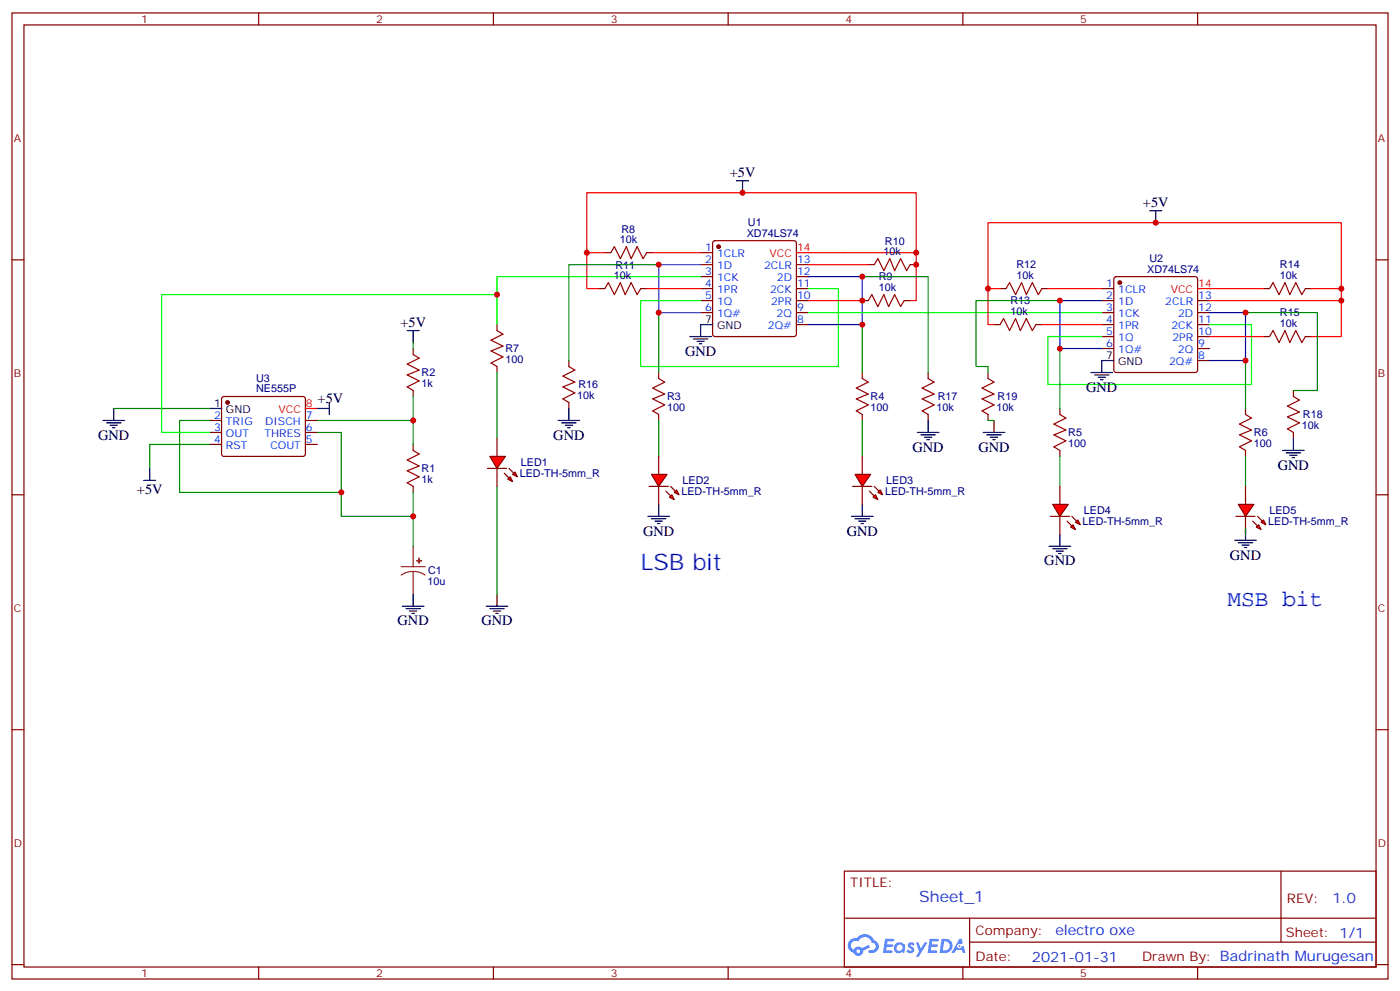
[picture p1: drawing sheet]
<svg xmlns="http://www.w3.org/2000/svg" width="412mm" height="292mm" viewBox="0 0 412 292" stroke-linecap="round" stroke-linejoin="round" font-family="sans-serif">
<g fill="none" stroke="#870000" stroke-width=".35">
<path d="M3.5 3.8h405.4v284.3h-405.4zM7.1 7.3h398.2v277.3h-398.2zM76.2 3.8v3.5M145.3 3.8v3.5M214.5 3.8v3.5M283.6 3.8v3.5M352.8 3.8v3.5M3.5 76.5h3.6M405.3 76.5h3.6M3.5 145.6h3.6M405.3 145.6h3.6M3.5 214.8h3.6"/>
<path d="M405.3 214.8h3.6M248.7 256.4h156.6v28.2h-156.6zM377.3 256.4v20.9M248.7 270.2h156.5M285.6 277.3h119.6M285.6 270.2v14.2M3.5 283.9h3.6M76.2 284.6v3.5M145.3 284.6v3.5M214.5 284.6v3.5M283.6 284.6v3.5M352.8 284.6v3.5"/>
<path d="M405.3 283.9h3.6"/>
</g>
<g fill="#5487ff">
<path d="M267.7 277.6a1.22 1.22 0 0 1 1.7 .2l-.4 .6a.47 .47 0 0 0-.3-.4 .47 .47 0 0 0-.5 .2l.1 .2a1.14 1.14 0 0 1 .8 1.8 1.14 1.14 0 0 1-1.9 0l-.2-.2 .5-.6 .7 .5a.29 .29 0 0 0 .3-.3 .29 .29 0 0 0-.2-.3 1.04 1.04 0 0 1-.6-1.7z"/>
<path d="M260.7 276.3h2.4l.3 .2-.2 .5-1.8 .1-.1 .8h1.5l.3 .4-.3 .4h-1.6l-.2 1.1h1.7l.2 .3-.2 .3-2.6 .1z"/>
<path d="M273.8 276.3h2.4l.3 .2-.1 .5-1.8 .1-.2 .8h1.6l.3 .4-.4 .4h-1.6l-.1 1.1h1.7l.2 .3-.2 .3-2.6 .1z"/>
<path d="M282.6 276.3h.7l.3 1.3-.6 .3a.69 .69 0 0 0-1 .3 .69 .69 0 0 0 .4 .9 .69 .69 0 0 0 .9-.6l.5-.2 .6 2.2h-.8l-.2-.9h-1.8l-.5 .9h-.8z"/>
<path d="M269.8 277.4h.8l.6 1.8 1.1-1.8h.9l-2.6 4.2h-.8l.9-1.5z"/>
<path d="M277.4 276.3l-.6 4.2h1.3a2.11 2.11 0 0 0 2.5-2.1 2.11 2.11 0 0 0-2.5-2.1zM278.1 277.1a1.39 1.39 0 0 1 1.7 1.4 1.39 1.39 0 0 1-1.8 1.3h-.3z"/>
<path d="M263.7 277.9a1.54 1.54 0 0 0-.1 2.2 1.54 1.54 0 0 0 2.2 .1l.6 .3 .3-2.3-.2-.3h-.4a1.49 1.49 0 0 0-2.4 0zM264 278.9a.94 .94 0 0 1 1.8 0 .94 .94 0 0 1-1.8 0z"/>
<path d="M250.4 276.7a2.18 2.18 0 0 0 1.1 3.7 1.44 1.44 0 0 0 1.6 .9 1.44 1.44 0 0 0 1.2-1.4l2-1.1-.5-.7-1.9 1a1.47 1.47 0 0 0-2.4 .4 1.39 1.39 0 0 1-.7-1.9 1.39 1.39 0 0 1 2-.5 2.12 2.12 0 0 1 2.2-1.3 2.12 2.12 0 0 1 1.9 1.7 1.14 1.14 0 0 1 1.1 1.4 1.14 1.14 0 0 1-1.7 .7 .43 .43 0 0 0-.5 .4 .43 .43 0 0 0 .4 .5 1.98 1.98 0 0 0 2.5-1.2 1.98 1.98 0 0 0-1.2-2.6 3.1 3.1 0 0 0-5.3-.6l-.9 .1zM252.3 280a.55 .55 0 0 1 1.1 0 .55 .55 0 0 1-1.1 0z"/>
<circle cx="282.6" cy="278.4" r=".26"/>
</g>
<g fill="none" stroke="#870000" stroke-width=".35">
<path d="M206.4 74.4h3.5M206.4 77.9h3.5M210.1 71l.5-.2h23.3l.5 .2 .2 .5v26.9l-.2 .5-.5 .2h-23.3l-.5-.3-.2-.4v-26.9zM234.6 77.9h3.5M146.4 95.5v1.8M206.4 81.4h3.5M206.4 84.9h3.5M206.4 88.5h3.5M206.4 92h3.5M234.6 81.4h3.5M234.6 84.9h3.5M234.6 88.5h3.5"/>
<path d="M234.6 92h3.5M234.6 95.5h3.5M324.6 84.9h3.5M324.6 88.5h3.5M324.6 92h3.5M324.6 95.5h3.5M324.6 99.1h3.5M328.3 81.6l.5-.2h23.3l.5 .2 .2 .5v26.8l-.3 .5-.4 .2h-23.3l-.5-.2-.2-.5v-26.8zM352.8 88.5h3.5M352.8 92h3.5M352.8 95.5h3.5M352.8 99.1h3.5"/>
<path d="M65.5 116.9l.5-.2h23.3l.5 .2 .2 .5-.1 16.5-.6 .4h-23.6l-.4-.7v-16.2zM121.7 102.6v1.8M121.7 114.9v1.8M146.4 107.9v1.7M194 109.6v1.8M254 109.6v1.8M324.6 102.6h3.5M352.8 102.6h3.5M352.8 106.1h3.5M61.7 123.8h3.6M61.7 127.3h3.6M61.7 130.8h3.6"/>
<path d="M90 123.8h3.5M90 127.3h3.5M90 130.8h3.5M121.7 130.8v1.8M194 122v1.8M254 122v1.8M312.2 120.2v1.8M312.2 132.6v1.7M366.9 120.2v1.8M366.9 132.6v1.7M121.7 143.2v1.7"/>
</g>
<g fill="#870000" stroke="#870000" stroke-width=".35">
<circle cx="211.7" cy="72.6" r=".53"/>
<circle cx="329.8" cy="83.2" r=".53"/>
<circle cx="67" cy="118.5" r=".53"/>
</g>
<g fill="none" stroke="#000" stroke-width=".35">
<path d="M217 53.2h3.5M218.7 53.2v3.5M338.7 62h3.5M340.4 62v3.5M119.9 97.3h3.6M121.7 97.3v3.5M203.2 99.1h6.3M204.3 99.8h4.2M209.9 95.5h-3.5v3.6M97 118.5v3.5M205.3 100.5h2.1M206 101.2h.7"/>
<path d="M321.4 109.6h6.3M322.4 110.3h4.3M323.5 111.1h2.1M324.2 111.8h.7M328.1 106.1h-3.5v3.5M30.3 123.8h6.4M31.4 124.5h4.2M32.5 125.2h2.1M33.2 125.9h.7M33.5 120.2v3.6M44.1 137.9v3.5M61.7 120.2h3.6"/>
<path d="M93.5 120.2h3.5M42.3 141.4h3.6M190.9 152h6.3M191.9 152.7h4.2M193 153.4h2.1M193.7 154.1h.7M194 148.4v3.6M250.8 152h6.4M251.9 152.7h4.2M252.9 153.4h2.2M253.6 154.1h.8M254 148.4v3.6"/>
<path d="M312.2 157.3v3.5M363.7 159h6.4M364.8 159.7h4.2M366.9 155.5v3.5M118.5 178.4h6.4M119.6 179.1h4.2M120.6 179.8h2.2M121.7 174.9v3.5M143.2 178.4h6.4M144.3 179.1h4.2M145.3 179.8h2.2M146.4 174.9v3.5"/>
<path d="M309 160.8h6.4M310.1 161.5h4.2M311.1 162.2h2.2M311.9 162.9h.7M365.8 160.4h2.1M366.5 161.1h.7M121.4 180.6h.7M146 180.6h.8"/>
</g>
<path d="M234.6 74.4h3.5M352.8 84.9h3.5M356.3 88.5h38.8M90 120.2h3.5" fill="none" stroke="#f00" stroke-width=".35"/>
<g fill="none" stroke="#008700" stroke-width=".35">
<path d="M194 92v17.6M254 95.5v14.1M121.7 100.8v1.8M121.7 116.7v14.1M146.4 109.6v19.4M312.2 102.6v17.6M366.9 106.1v14.1M33.5 120.2h28.2M61.7 130.8h-17.6v7.1M61.7 123.8h-8.8v21.1h47.6v-17.6h-7M93.5 123.8h28.2M194 123.8v10.5"/>
<path d="M254 123.8v10.5M312.2 134.3v8.9M366.9 134.3v8.9M100.5 144.9v7.1h21.2v-7.1M121.7 152v8.8M146.4 143.2v31.7"/>
</g>
<path d="M146.4 97.3l1.8 1.1-3.6 1.7 3.6 1.8-3.6 1.4 3.6 1.8-3.6 1.7 1.8 1.1M121.7 104.4l1.8 1-3.6 1.8 3.6 1.7-3.6 1.4 3.6 1.8-3.6 1.8 1.8 1M194 111.4l1.8 1.1-3.5 1.7 3.5 1.8-3.5 1.4 3.5 1.8-3.5 1.7 1.7 1.1M254 111.4l1.8 1.1-3.6 1.7 3.6 1.8-3.6 1.4 3.6 1.8-3.6 1.7 1.8 1.1M121.7 132.6l1.8 1-3.6 1.8 3.6 1.8-3.6 1.4 3.6 1.7-3.6 1.8 1.8 1.1M312.2 122l1.8 1-3.6 1.8 3.6 1.8-3.6 1.4 3.6 1.8-3.6 1.7 1.8 1.1M366.9 122l1.8 1-3.6 1.8 3.6 1.8-3.6 1.4 3.6 1.8-3.6 1.7 1.8 1.1" fill="none" stroke="#a10000" stroke-width=".35"/>
<path d="M206.4 77.9h-12.4v14.1h12.4" fill="none" stroke="#03f" stroke-width=".35"/>
<path d="M146.4 86.7h-98.8v40.6h14.1M206.4 81.4h-60v14.1M238.1 84.9h8.8v23h-58.2v-19.4h17.7M356.3 95.5h12.4v17.7h-60v-14.1h15.9" fill="none" stroke="#0f0" stroke-width=".35"/>
<path d="M238.1 81.4h15.9v14.1h-15.9M324.6 88.5h-12.4v14.1h12.4M356.3 92h10.6v14.1h-10.6" fill="none" stroke="#00f" stroke-width=".35"/>
<path d="M238.1 92h86.5" fill="none" stroke="#0f3" stroke-width=".35"/>
<path d="M118.2 166.8h7M121.7 168.2l-1.8 .2-1.7 .9M121.7 168.2l1.9 .2 1.6 .9M121.7 160.8v6M121.7 168.2v6.7" fill="none" stroke="#8c2424" stroke-width=".35"/>
<g fill="#8c2424" stroke="#8c2424" stroke-width=".35">
<path d="M122.8 165l1.4 .1z"/>
<path d="M123.4 164.3l.1 1.4z"/>
</g>
<g fill="#f00" stroke="#870000" stroke-width=".35">
<path d="M144.3 134.3h4.6l-2.5 3.6z"/>
<path d="M143.6 137.9h5.6z"/>
</g>
<g fill="#870000" stroke="#870000" stroke-width=".35">
<path d="M149.9 137.9l1.4 1.4z"/>
<path d="M148.5 139.3l1.4 1.4z"/>
</g>
<g fill="#f00" stroke="#870000" stroke-width=".35">
<path d="M151 139.6l.7-.7 .7 1.4z"/>
<path d="M149.6 141l.7-.7 .7 1.4z"/>
</g>
<path d="M146.4 129v5.3M146.4 137.9v5.3" fill="none" stroke="#870000" stroke-width=".35"/>
<g fill="#f00" stroke="#870000" stroke-width=".35">
<path d="M191.9 139.6h4.6l-2.5 3.6z"/>
<path d="M191.2 143.2h5.6z"/>
</g>
<g fill="#870000" stroke="#870000" stroke-width=".35">
<path d="M197.6 143.2l1.4 1.4z"/>
<path d="M196.1 144.6l1.5 1.4z"/>
</g>
<g fill="#f00" stroke="#870000" stroke-width=".35">
<path d="M199.3 144.2l.7 1.4-1.4-.7z"/>
<path d="M197.2 146.3l.7-.7 .7 1.4z"/>
</g>
<path d="M194 134.3v5.3M194 143.2v5.2" fill="none" stroke="#870000" stroke-width=".35"/>
<g fill="#f00" stroke="#870000" stroke-width=".35">
<path d="M251.9 139.6h4.6l-2.5 3.6z"/>
<path d="M251.2 143.2h5.6z"/>
</g>
<g fill="#870000" stroke="#870000" stroke-width=".35">
<path d="M257.5 143.2l1.4 1.4z"/>
<path d="M256.1 144.6l1.4 1.4z"/>
</g>
<g fill="#f00" stroke="#870000" stroke-width=".35">
<path d="M259.3 144.2l.7 1.4-1.4-.7z"/>
<path d="M257.2 146.3l.7-.7 .7 1.4z"/>
</g>
<path d="M254 134.3v5.3M254 143.2v5.2" fill="none" stroke="#870000" stroke-width=".35"/>
<g fill="#f00" stroke="#870000" stroke-width=".35">
<path d="M310.1 148.4h4.6l-2.5 3.6z"/>
<path d="M309.4 152h5.6z"/>
</g>
<g fill="#870000" stroke="#870000" stroke-width=".35">
<path d="M315.7 152l1.4 1.4z"/>
<path d="M314.3 153.4l1.4 1.4z"/>
</g>
<g fill="#f00" stroke="#870000" stroke-width=".35">
<path d="M316.8 153.7l.7-.7 .7 1.4z"/>
<path d="M316.1 154.4l.7 1.5-1.4-.7z"/>
</g>
<path d="M312.2 143.2v5.2M312.2 152v5.3" fill="none" stroke="#870000" stroke-width=".35"/>
<g fill="#f00" stroke="#870000" stroke-width=".35">
<path d="M364.8 148.4h4.6l-2.5 3.6z"/>
<path d="M364.1 152h5.6z"/>
</g>
<g fill="#870000" stroke="#870000" stroke-width=".35">
<path d="M370.4 152l1.4 1.4z"/>
<path d="M369 153.4l1.4 1.4z"/>
</g>
<g fill="#f00" stroke="#870000" stroke-width=".35">
<path d="M371.5 153.7l.7-.7 .7 1.4z"/>
<path d="M370.1 155.2l.7-.8 .7 1.5z"/>
</g>
<g fill="none" stroke="#870000" stroke-width=".35">
<path d="M178.2 74.4h1.7M190.5 74.4h1.8M255.8 77.9h1.7M268.1 77.9h1.8M176.4 84.9h1.8M188.7 84.9h1.8M254 88.5h1.8M266.3 88.5h1.8M292.8 95.5h1.8M294.6 84.9h1.7M305.2 95.5h1.7M306.9 84.9h1.8"/>
<path d="M372.2 84.9h1.7M372.2 99.1h1.7M384.5 84.9h1.8M384.5 99.1h1.8M167.6 106.1v1.8M167.6 118.5v1.7M273.4 109.6v1.8M291 109.6v1.8M381 114.9v1.8M273.4 122v1.8M291 122v1.8M381 127.3v1.7"/>
<path d="M366.9 143.2v5.2M366.9 152v5.3"/>
</g>
<path d="M194 77.9h-26.4v28.2M254 81.4h19.4v28.2M312.2 88.5h-24.7v19.4h3.5v1.7M366.9 92h21.2v22.9h-7.1M291 123.8h1.8M366.9 155.5v1.8" fill="none" stroke="#008700" stroke-width=".35"/>
<path d="M179.9 74.4l1.1-1.8 1.7 3.5 1.8-3.5 1.4 3.5 1.8-3.5 1.7 3.5 1.1-1.7M257.5 77.9l1.1-1.8 1.7 3.6 1.8-3.6 1.4 3.6 1.8-3.6 1.8 3.6 1-1.8M178.2 84.9l1-1.7 1.8 3.5 1.7-3.5 1.4 3.5 1.8-3.5 1.8 3.5 1-1.8M255.8 88.5l1-1.8 1.8 3.5 1.7-3.5 1.5 3.5 1.7-3.5 1.8 3.5 1-1.7M294.6 95.5l1-1.7 1.8 3.5 1.8-3.5 1.4 3.5 1.7-3.5 1.8 3.5 1.1-1.8M296.3 84.9l1.1-1.7 1.8 3.5 1.7-3.5 1.4 3.5 1.8-3.5 1.8 3.5 1-1.8M373.9 84.9l1.1-1.7 1.8 3.5 1.7-3.5 1.4 3.5 1.8-3.5 1.8 3.5 1-1.8M373.9 99.1l1.1-1.8 1.8 3.5 1.7-3.5 1.4 3.5 1.8-3.5 1.8 3.5 1-1.7M167.6 107.9l1.7 1-3.5 1.8 3.5 1.8-3.5 1.4 3.5 1.7-3.5 1.8 1.8 1.1M273.4 111.4l1.8 1.1-3.6 1.7 3.6 1.8-3.6 1.4 3.6 1.8-3.6 1.7 1.8 1.1M291 111.4l1.8 1.1-3.5 1.7 3.5 1.8-3.5 1.4 3.5 1.8-3.5 1.7 1.7 1.1M381 116.7l1.8 1.1-3.6 1.7 3.6 1.8-3.6 1.4 3.6 1.8-3.6 1.7 1.8 1.1" fill="none" stroke="#a10000" stroke-width=".35"/>
<g fill="none" stroke="#f00" stroke-width=".35">
<path d="M172.9 74.4v-17.7h97v31.8h-1.8M178.2 74.4h-5.3v10.5h3.5M192.3 74.4h14.1M238.1 74.4h31.8M238.1 77.9h17.7M190.5 84.9h15.9M238.1 88.5h15.9M291 84.9v-19.4h104.1v33.6h-8.8M294.6 84.9h-3.6v10.6h1.8M306.9 95.5h17.7M308.7 84.9h15.9M356.3 84.9h15.9"/>
<path d="M356.3 99.1h15.9M386.3 84.9h8.8"/>
</g>
<g fill="none" stroke="#000" stroke-width=".35">
<path d="M164.4 123.8h6.3M165.5 124.5h4.2M166.5 125.2h2.1M167.2 125.9h.7M167.6 120.2v3.6M270.2 127.3h6.4M271.3 128h4.2M272.3 128.7h2.2M273 129.4h.8M273.4 123.8v3.5M289.6 127.3h6.4M290.7 128h4.2"/>
<path d="M291.7 128.7h2.2M292.5 129.4h.7M292.8 123.8v3.5M377.8 132.6h6.4M378.9 133.3h4.2M379.9 134h2.2M380.6 134.7h.8M381 129v3.6"/>
</g>
<g fill="#c00">
<circle cx="172.9" cy="74.4" r=".88"/>
<circle cx="218.7" cy="56.7" r=".88"/>
<circle cx="194" cy="92" r=".88"/>
<circle cx="254" cy="95.5" r=".88"/>
<circle cx="291" cy="84.9" r=".88"/>
<circle cx="340.4" cy="65.5" r=".88"/>
<circle cx="312.2" cy="102.6" r=".88"/>
<circle cx="366.9" cy="106.1" r=".88"/>
<circle cx="121.7" cy="123.8" r=".88"/>
<circle cx="100.5" cy="144.9" r=".88"/>
<circle cx="121.7" cy="152" r=".88"/>
<circle cx="146.4" cy="86.7" r=".88"/>
<circle cx="269.9" cy="74.4" r=".88"/>
<circle cx="395.1" cy="84.9" r=".88"/>
<circle cx="269.9" cy="77.9" r=".88"/>
<circle cx="254" cy="88.5" r=".88"/>
<circle cx="194" cy="77.9" r=".88"/>
<circle cx="254" cy="81.4" r=".88"/>
<circle cx="312.2" cy="88.5" r=".88"/>
<circle cx="395.1" cy="88.5" r=".88"/>
<circle cx="366.9" cy="92" r=".88"/>
</g>
<g font-size="6.7" fill="#00f">
<text x="188.7" y="167.9">LSB bit</text>
<text x="361.6" y="178.4">MSB bit</text>
</g>
<text font-size="4.6" fill="#00f" x="270.8" y="265.4">Sheet_1</text>
<g font-size="4.2">
<text x="215" y="52">+5V</text>
<text x="336.7" y="60.8">+5V</text>
<text x="117.9" y="96.1">+5V</text>
<text x="201.8" y="104.7">GND</text>
<text x="93.6" y="118.5">+5V</text>
<text x="320" y="115.3">GND</text>
<text x="28.9" y="129.4">GND</text>
<text x="163" y="129.4">GND</text>
<text x="268.8" y="132.9">GND</text>
<text x="288.2" y="132.9">GND</text>
<text x="376.4" y="138.2">GND</text>
<text x="40.3" y="145.4">+5V</text>
<text x="189.4" y="157.6">GND</text>
<text x="249.4" y="157.6">GND</text>
<text x="307.6" y="166.4">GND</text>
<text x="362.3" y="164.7">GND</text>
<text x="117.1" y="184.1">GND</text>
<text x="141.8" y="184.1">GND</text>
</g>
<g font-size="4.2" fill="#00f">
<text x="392.5" y="265.7">1.0</text>
<text x="310.9" y="275.2">electro oxe</text>
<text x="304" y="283">2021-01-31</text>
</g>
<g font-size="3.9" fill="#800">
<text x="250.5" y="261">TITLE:</text>
<text x="379.1" y="265.7">REV:</text>
<text x="287.4" y="275.2">Company:</text>
<text x="378.7" y="275.8">Sheet: 1/1</text>
<text x="287.4" y="282.9">Date:</text>
<text x="336.4" y="282.9">Drawn By: Badrinath Murugesan</text>
</g>
<g font-size="3.2" fill="#800">
<text x="41.6" y="6.8">1</text>
<text x="110.8" y="6.8">2</text>
<text x="179.9" y="6.8">3</text>
<text x="249.1" y="6.8">4</text>
<text x="318.2" y="6.8">5</text>
<text x="4.1" y="41.9">A</text>
<text x="405.9" y="41.9">A</text>
<text x="4.1" y="111.1">B</text>
<text x="405.9" y="111.1">B</text>
<text x="4.1" y="180.2">C</text>
<text x="405.9" y="180.2">C</text>
<text x="4.1" y="249.3">D</text>
<text x="405.9" y="249.3">D</text>
<text x="41.6" y="287.6">1</text>
<text x="110.8" y="287.6">2</text>
<text x="179.9" y="287.6">3</text>
<text x="249.1" y="287.6">4</text>
<text x="318.2" y="287.6">5</text>
</g>
<g font-size="3.2" fill="#000080">
<text x="182.6" y="71.5">10k</text>
<text x="183.1" y="68.6">R8</text>
<text x="220" y="69.8">XD74LS74</text>
<text x="220.3" y="66.6">U1</text>
<text x="260.2" y="75.1">10k</text>
<text x="260.7" y="72.1">R10</text>
<text x="338.6" y="77.1">U2</text>
<text x="180.8" y="82.1">10k</text>
<text x="181.3" y="79.2">R11</text>
<text x="258.9" y="82.4">R9</text>
<text x="299.4" y="82.1">10k</text>
<text x="299.4" y="78.9">R12</text>
<text x="337.9" y="80.3">XD74LS74</text>
<text x="377" y="82.1">10k</text>
<text x="377" y="78.9">R14</text>
<text x="258.9" y="85.7">10k</text>
<text x="297.7" y="89.5">R13</text>
<text x="297.7" y="92.7">10k</text>
<text x="377" y="93">R15</text>
<text x="377" y="96.2">10k</text>
<text x="148.9" y="106.9">100</text>
<text x="148.9" y="103.7">R7</text>
<text x="75.5" y="112.3">U3</text>
<text x="124.2" y="110.8">R2</text>
<text x="75.5" y="115.5">NE555P</text>
<text x="124.2" y="114">1k</text>
<text x="170" y="117.4">10k</text>
<text x="170.4" y="114.2">R16</text>
<text x="196.5" y="117.8">R3</text>
<text x="256.5" y="117.8">R4</text>
<text x="276.2" y="117.8">R17</text>
<text x="293.9" y="117.8">R19</text>
<text x="196.5" y="121">100</text>
<text x="256.5" y="121">100</text>
<text x="275.9" y="120.9">10k</text>
<text x="293.5" y="120.9">10k</text>
<text x="383.8" y="123">R18</text>
<text x="314.7" y="131.6">100</text>
<text x="314.7" y="128.4">R5</text>
<text x="369.4" y="131.6">100</text>
<text x="369.4" y="128.4">R6</text>
<text x="383.5" y="126.2">10k</text>
<text x="153.5" y="137.2">LED1</text>
<text x="124.2" y="142.2">1k</text>
<text x="124.2" y="139">R1</text>
<text x="153.1" y="140.3">LED-TH-5mm_R</text>
<text x="201.1" y="142.5">LED2</text>
<text x="261.1" y="142.5">LED3</text>
<text x="200.7" y="145.6">LED-TH-5mm_R</text>
<text x="260.7" y="145.6">LED-TH-5mm_R</text>
<text x="318.9" y="154.4">LED-TH-5mm_R</text>
<text x="319.3" y="151.3">LED4</text>
<text x="373.6" y="154.4">LED-TH-5mm_R</text>
<text x="373.9" y="151.3">LED5</text>
<text x="125.9" y="172.2">10u</text>
<text x="126.1" y="169">C1</text>
</g>
<g font-size="3.2" fill="#00f">
<text x="207.7" y="74">1</text>
<text x="207.7" y="77.5">2</text>
<text x="211.2" y="75.8">1CLR</text>
<text x="234.8" y="77.5">13</text>
<text x="207.7" y="81.1">3</text>
<text x="211.2" y="79.3">1D</text>
<text x="211.2" y="82.8">1CK</text>
<text x="225.1" y="79.3">2CLR</text>
<text x="228.8" y="82.8">2D</text>
<text x="234.8" y="81.1">12</text>
<text x="207.7" y="84.6">4</text>
<text x="207.7" y="88.1">5</text>
<text x="211.2" y="86.4">1PR</text>
<text x="211.2" y="89.9">1Q</text>
<text x="226.9" y="86.4">2CK</text>
<text x="227.2" y="89.9">2PR</text>
<text x="234.8" y="88.1">10</text>
<text x="234.8" y="84.6">11</text>
<text x="325.9" y="84.6">1</text>
<text x="325.9" y="88.1">2</text>
<text x="329.4" y="86.4">1CLR</text>
<text x="329.4" y="89.9">1D</text>
<text x="343.3" y="89.9">2CLR</text>
<text x="353" y="88.1">13</text>
<text x="207.7" y="91.7">6</text>
<text x="211.2" y="93.4">1Q#</text>
<text x="228.8" y="93.4">2Q</text>
<text x="234.8" y="95.2">8</text>
<text x="234.8" y="91.7">9</text>
<text x="325.9" y="91.7">3</text>
<text x="325.9" y="95.2">4</text>
<text x="329.4" y="93.4">1CK</text>
<text x="347" y="93.4">2D</text>
<text x="353" y="95.2">11</text>
<text x="353" y="91.7">12</text>
<text x="226.2" y="96.9">2Q#</text>
<text x="325.9" y="98.7">5</text>
<text x="329.4" y="96.9">1PR</text>
<text x="329.4" y="100.5">1Q</text>
<text x="345" y="96.9">2CK</text>
<text x="345.3" y="100.5">2PR</text>
<text x="353" y="98.7">10</text>
<text x="325.9" y="102.2">6</text>
<text x="329.4" y="104">1Q#</text>
<text x="344.4" y="107.5">2Q#</text>
<text x="347" y="104">2Q</text>
<text x="353" y="105.8">8</text>
<text x="353" y="102.2">9</text>
<text x="63.1" y="123.4">2</text>
<text x="66.6" y="125.2">TRIG</text>
<text x="78.1" y="125.2">DISCH</text>
<text x="90.1" y="123.4">7</text>
<text x="63.1" y="126.9">3</text>
<text x="63.1" y="130.5">4</text>
<text x="66.6" y="128.7">OUT</text>
<text x="77.9" y="128.7">THRES</text>
<text x="90.1" y="130.5">5</text>
<text x="90.1" y="126.9">6</text>
<text x="66.6" y="132.2">RST</text>
<text x="79.7" y="132.2">COUT</text>
</g>
<g font-size="3.2" fill="#f00">
<text x="226.7" y="75.8">VCC</text>
<text x="234.8" y="74">14</text>
<text x="344.9" y="86.4">VCC</text>
<text x="353" y="84.6">14</text>
<text x="90.1" y="119.9">8</text>
<text x="82.1" y="121.6">VCC</text>
</g>
<g font-size="3.2">
<text x="207.7" y="95.2">7</text>
<text x="211.2" y="96.9">GND</text>
<text x="325.9" y="105.8">7</text>
<text x="329.4" y="107.5">GND</text>
<text x="63.1" y="119.9">1</text>
<text x="66.6" y="121.6">GND</text>
</g>
</svg>
